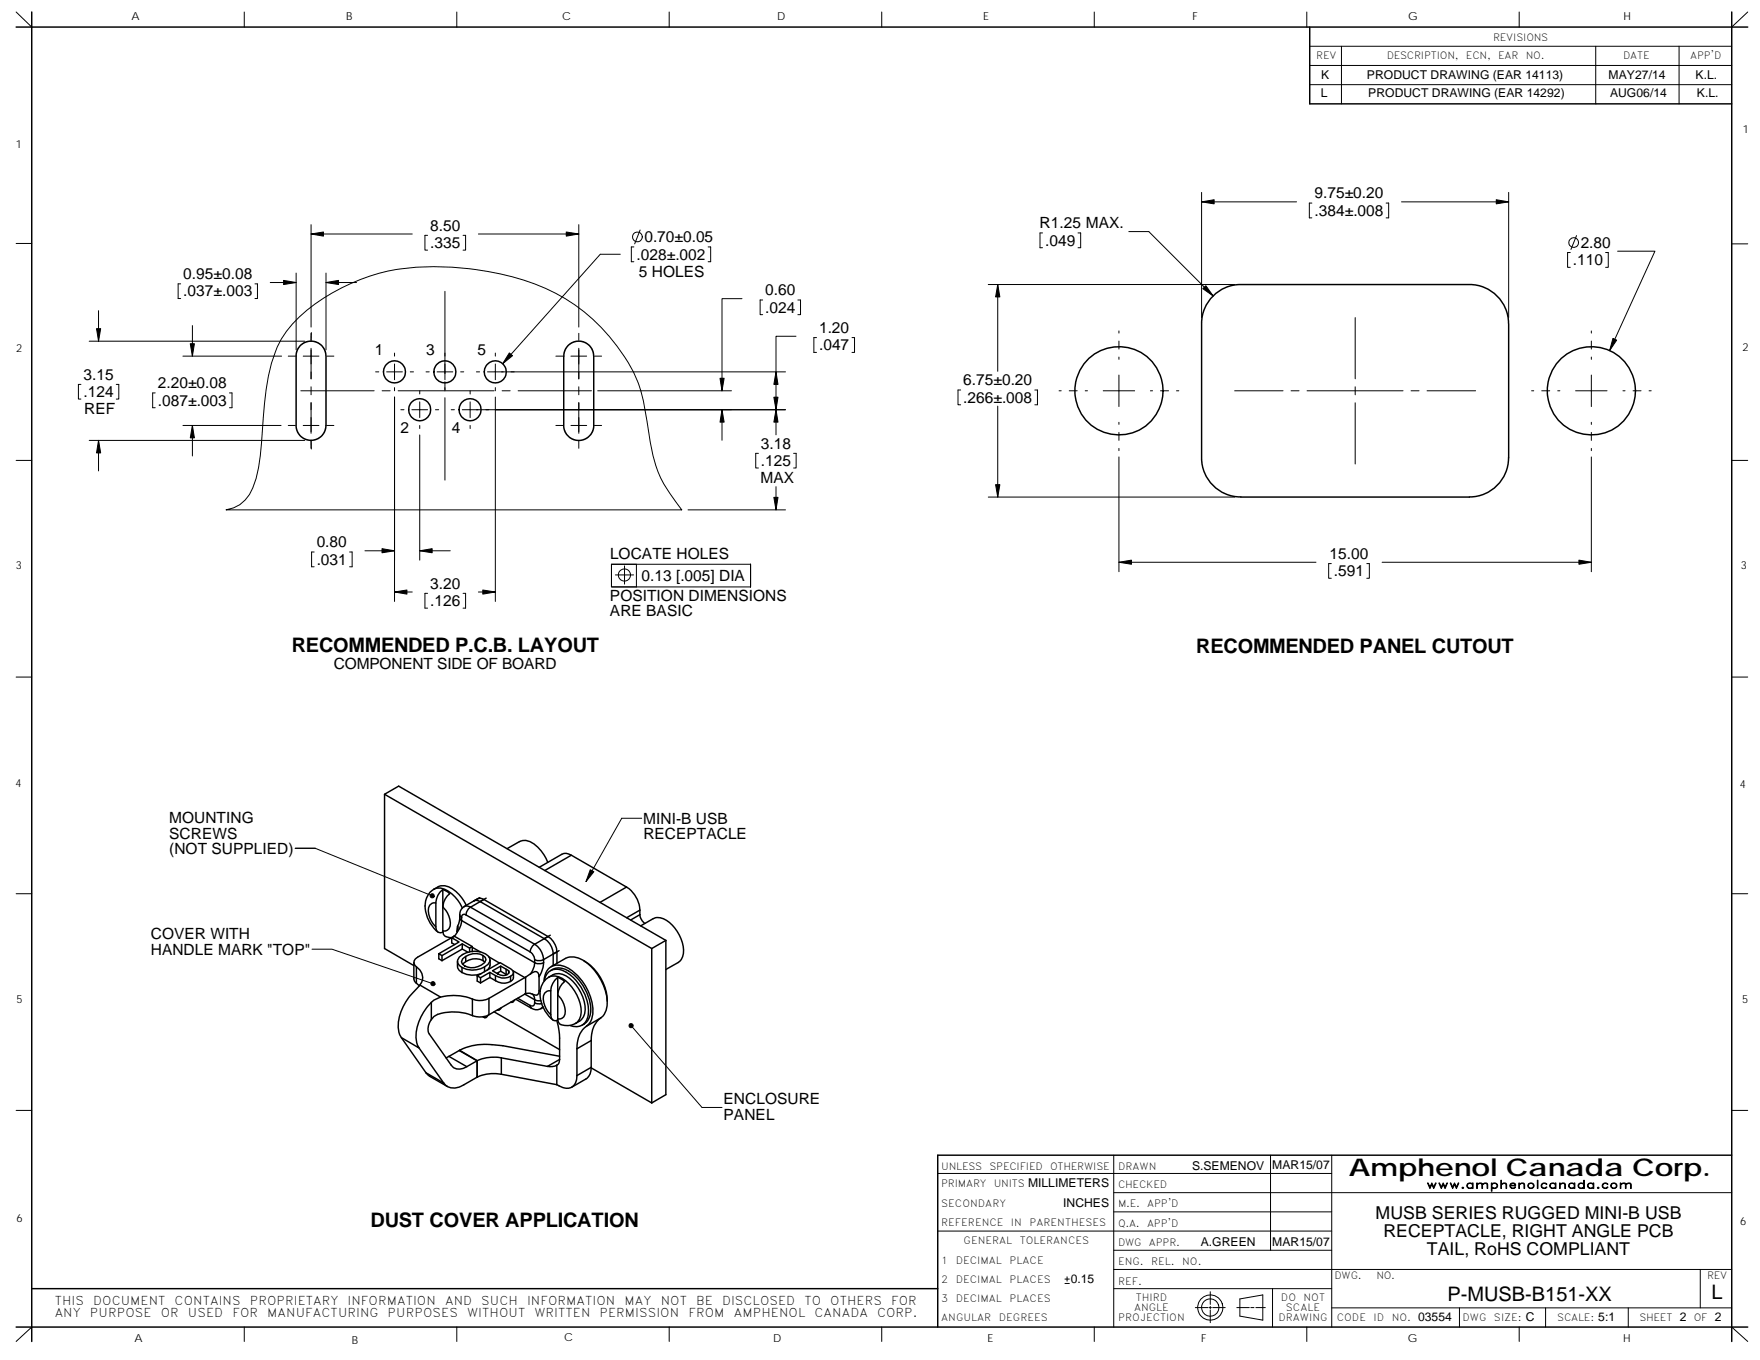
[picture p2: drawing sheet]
<svg xmlns="http://www.w3.org/2000/svg" width="279mm" height="216mm" viewBox="0 0 279 216" stroke-linecap="round" stroke-linejoin="round" font-family="sans-serif">
<g fill="none" stroke="#000" stroke-width=".16">
<path d="M2.6 1.9l2.4 2.4M38.8 1.9v2.4M72.5 1.9v2.4M106.2 1.9v2.4M140 1.9v2.4M173.7 1.9v2.4M207.5 1.9v2.4M207.9 13.4h67M207.9 10.4h67M207.9 7.3h67M213 7.3v9.2M241.2 1.9v2.4"/>
<path d="M253.3 7.3v9.2M266.6 7.3v9.2M277.5 1.9l-2.6 2.4M2.6 38.7h2.4M49.4 35.7v16.2M49.4 37.1h16M67.9 37.4h-.4v2.3h.4M73.5 37.4h.4v2.3h-.4M75.9 37.1h16M91.9 35.7v16.2M100.6 39.2h-.4v2.4h.4M101.6 36.5l-.8 2.2"/>
<path d="M112.4 39.2h.4v2.4h-.4M165.5 37h-.4v2.3h.4M171.1 37h.5v2.3h-.5M179.2 36.8h3.2l10.2 10.2M190.8 32h15M190.8 30.5v19.9M208.3 32.2h-.4v2.4h.4M220 32.2h.5v2.4h-.5M222.5 32h17M239.5 30.5v19.9M250.3 37.4l-.9 2.2M256.8 39.9h5.9l-7.2 15.8"/>
<path d="M274.9 38.7h2.6M14.2 54.2h34.2M15.6 49.3v4.9M28.7 45.1h-.4v2.3h.4M29 56.5h15.7M30.5 51.7v4.8M40.5 45.1h.4v2.3h-.4M42.9 44.9h4.1M45.8 56.5h1.1M47 50.9a31.4 31.4 0 0 1 24.8-8.5 40 40 0 0 1 17.9 5 29.5 29.5 0 0 1 11.5 13.2 43 43 0 0 1 2 9.1 19 19 0 0 0 4 9.9l1 1.3h-72.3a5.2 5.2 0 0 0 4.2-3.5 22.9 22.9 0 0 0 1.4-7l.2-2.1a57.7 57.7 0 0 1 1.4-10.6 14.6 14.6 0 0 1 3.9-6.8zM47 43.3v12.2M48.1 56.5h2.5"/>
<path d="M49.4 52.9v1.1M49.4 55.3v4.9M49.4 52.8v1.4M51.8 44.9h4.8M51.8 43.3v12.2M51.9 56.5h1.1M59.6 59h.5M61.4 59h2.5M62.6 56v.5M62.6 57.8v2.5M65.1 59h.5M67.6 59h.5"/>
<path d="M69.4 59h2.5M70.6 46.2v14.1M73.1 59h.5M75.6 59h.5M78.6 56v.5M78.6 57.8v2.5M88.2 56.5h1.2M90.6 56.5h2.5M91.9 52.9v1.1M91.9 55.3v4.9M94.4 56.5h1.1M98.5 40.4h-3.2l-15.5 17.3"/>
<path d="M117.8 47.4h-3.2v14.6M121.1 47.6h-.4v2.4h.4M124.7 59h-47.3M126.4 53.4h-3.2v15.6M126.7 47.6h.4v2.4h-.4M129.6 53.6h-.4v2.3h.4M135.3 53.6h.4v2.3h-.4M156.9 45.2h39.1M158.4 45.2v13.7M177.6 59.5v5M177.6 52.5v.4M177.6 54.1v1.3"/>
<path d="M177.6 56.7v.3M215.1 50.4v9.7M249.3 40.1h-.4v2.3h.4M252.6 52.5v.4M252.6 54.1v1.3M252.6 56.7v.3M252.6 59.5v5M254.9 40.1h.4v2.3h-.4M2.6 73.1h2.4M12.8 61h-.4v2.4h.4M14.2 69.9h34.2M15.6 69.9v4.9"/>
<path d="M18.5 61h.4v2.4h-.4M24.6 62.4h-.4v2.3h.4M29 67.5h15.6M30.5 67.5v4.9M36.4 62.4h.4v2.3h-.4M45.8 67.5h1.1M47.8 62h11.6M48.1 67.5h2.5M49.4 69.9v1.4M49.4 61.4v1.3M49.4 63.9v4.9M49.4 70v1.2"/>
<path d="M51.9 67.5h1.1M60.7 62h1.2M62.6 61.5v.5M62.6 63v32.5M63.2 62h15.2M63.6 65h.5M65.4 65h2.5M66.6 62v.5M66.6 63.8v2.5M66.6 67.5v.5M66.6 69v19.9M69.1 65h.5"/>
<path d="M70.6 60.6v1.4M70.6 63.1v13.1M71.6 65h.5M74.6 62v.5M74.6 63.8v2.5M74.6 67.5v.5M78.6 61.5v.5M78.6 63v32.5M79.7 62h1.3M82.3 62h11.6M88.2 67.5h1.2M90.6 67.5h2.5"/>
<path d="M91.9 61.4v1.3M91.9 63.9v4.9M91.9 70v1.2M94.4 67.5h1.1M94.9 62h21.2M114.6 65v4.9M120.4 72h-.4v2.3h.4M123.2 77.3v3.6M124.7 65h-51.3M126 72h.4v2.3h-.4M152.5 61.9h-.4v2.4h.4M156.9 78.9h39.1"/>
<path d="M158.4 64.5v14.4M164.3 61.9h.4v2.4h-.4M168.1 62h.4M169.7 62h1.3M172.3 62h.3M175.1 62h5M177.6 67v.4M177.6 68.6v1.3M177.6 71.2v.3M177.6 72.5v18.3M182.6 62h.4M184.2 62h1.3"/>
<path d="M186.8 62h.3M196 62h7.7M205 62h1.2M207.5 62h15.2M215.1 61.4v1.3M215.1 63.9v9.8M224 62h1.3M226.5 62h7.8M243.1 62h.4M244.8 62h1.2M247.3 62h.3M250.1 62h5"/>
<path d="M252.6 67v.4M252.6 68.6v1.3M252.6 71.2v.3M252.6 72.5v18.3M257.6 62h.4M259.2 62h1.3M261.8 62h.3M274.9 73.1h2.6M49.9 87.6h-.4v2.4h.4M55.5 87.6h.4v2.4h-.4M57.9 87.4h4.7M62.6 94h2.8"/>
<path d="M66.6 87.4h4.9M67.9 94.2h-.4v2.3h.4M73.5 94.2h.4v2.3h-.4M75.9 94h2.7M97.1 89.6h22v3.6h-22zM97.1 89.6v3.6h3.9v-3.6M97.7 91.3h2.9M99.1 89.8v2.9M109.2 80.9h15.5M177.6 89.3h31.3M211.3 89.5h-.4v2.3h.4M217 89.5h.4v2.3h-.4"/>
<path d="M219.4 89.3h33.2M2.6 107.5h2.4M274.9 107.5h2.6M50.1 134.7h-3.2h3.1l18.6 7.5M101.9 129.9h-3.2l-5.7 10.1M2.6 141.9h2.4M49.5 150.7h3.2l16 5.5M274.9 141.9h2.6M2.6 176.3h2.4M100.2 162.8l11.2 13h3.2M274.9 176.3h2.6M148.9 195.4h62.5"/>
<path d="M148.9 186.3h62.5M176.8 198.5h34.6M176.8 189.3h98.1M176.8 192.4h34.6M176.8 183.4v27.3M201.7 183.4v15.1M211.4 183.4v27.3M5 210.7l-2.4 2.3M38.8 210.7v2.3M72.5 210.7v2.3M106.2 210.7v2.3M140 210.7v2.3"/>
<path d="M169.1 203.8h.7M169.1 203.1h.7M169.4 202.7v.7M173.7 210.7v2.3M176.8 201.5h98.1M176.8 204.6h34.6M189.8 207.6h2M191.9 207.6h.4M192.1 208v2M192.1 205.1v2M192.1 207.4v.4M192.5 207.6h2"/>
<path d="M196.3 207.6h2M196.8 206.2l3.7-.6v4l-3.7-.7zM198.6 207.6h.5M199.4 207.6h1.5M202 204.6v6.1M207.5 210.7v2.3M211.4 207.6h63.5M231.7 207.6v3.1M241.2 210.7v2.3M245.4 207.6v3.1M258.5 207.6v3.1M269.9 201.5v6.1"/>
<path d="M274.9 210.7l2.6 2.3"/>
<circle cx="101.2" cy="37.6" r=".78"/>
<circle cx="249.8" cy="38.5" r=".77"/>
<circle cx="99.1" cy="91.3" r=".97"/>
<circle cx="192.1" cy="207.6" r="1.38"/>
<circle cx="192.1" cy="207.6" r="2"/>
</g>
<g fill="none" stroke="#000" stroke-width=".23">
<path d="M2.6 4.3h274.9M5 1.9v211.1M207.9 4.3v12.2h67M274.9 1.9v211.1M90.3 54.8l.4-.4 .7-.2 1.2 .1 1 .6 .4 .6 .2 .7v11.8l-.3 .8-.6 .6-.4 .3-.7 .2-1-.1-.8-.4-.7-.8-.2-.8v-11.6l.3-.8zM51.8 67.5l-.1-11.4-.3-.9-.7-.7-.9-.3h-.9l-.7 .2-.6 .5-.4 .6-.2 .7v11.8l.4 .9 .6 .6 .9 .4h.8l.8-.3 .6-.4 .5-.9 .1-.8M239.5 72.7a6.2 6.2 0 0 1-6.2 6.2h-36.3a6.2 6.2 0 0 1-6.2-6.2v-21.3a6.2 6.2 0 0 1 6.2-6.2h36.3a6.2 6.2 0 0 1 6.2 6.2v21.3M61 126.1v24.5l4.7 2.7M80.5 134.7l2-1.1a2.18 2.18 0 0 1 2.6 .6 6.7 6.7 0 0 1 1.9 2.7M85.6 137.7l3.6-2.1a1.42 1.42 0 0 1 1.5 .2l8.8 5M90.7 135.8l-4.2 2.4M65.7 152.8v2.6l.1 .3 .3 .4"/>
<path d="M66.1 153.5v2.6M66.1 156.1l.5 .4M66.1 153.5a1.95 1.95 0 0 1 .6 2.9M66.7 156.4l3.2 1.9M66.7 156.4l-.3 .3a8.6 8.6 0 0 0-3.1 6.8l.2 .8 .2 .4 2.8 1.7a5 5 0 0 1 .2-4.6 8.6 8.6 0 0 1 1.8-2.7M68.5 159.1v2.8M68.9 141.2a3.4 3.4 0 0 0-1.2 4.2l.8 1.4 1 1.1M68.9 141.2a2.74 2.74 0 0 1 3.1 1 6.2 6.2 0 0 1 1.4 2M68.9 141.2a2.38 2.38 0 0 1 3.2 .1 6.6 6.6 0 0 1 1.9 2.4M69.2 143.3v3.9M69.7 151.4v.8l.5 .3M69.9 158.3l-1 .5-.4 .3"/>
<path d="M69.9 158.3a8.3 8.3 0 0 1 5.1 .3M70.2 151.7v.8M70.3 147.8a1.03 1.03 0 0 0 1.2-1.2 4.7 4.7 0 0 0-1.2-2.7 2.81 2.81 0 0 1 1.1-2l-1.1-.7a2.81 2.81 0 0 0-1.1 2.1 1.04 1.04 0 0 0-1.2 1.3 4.5 4.5 0 0 0 1.2 2.6l.1 .5 .3 .3 .3 .1 .4-.1M70.3 141.2v6.6M70.3 147.8a.81 .81 0 0 0 .5 .9M70.8 148.7l.9 .1M71.7 148.9v.8l.5 .2M71.7 148.9l.4-.3 2.9 1.7-.5 .2-1.1-.7-3.2 1.9-.5-.3 3.2-1.9zM72 148.7l-5.7 3.3a.85 .85 0 0 0-.6 .7 .85 .85 0 0 0 .4 .8M72 148.7h.1M72.6 147.9l.1-.9-.1 .9M72.6 147.9l-.3 .6-.3 .2"/>
<path d="M72.6 152.6a1.43 1.43 0 0 0 .7 1.8M72.9 151.9a3.6 3.6 0 0 1 4.6-.1l.3 .4a1.63 1.63 0 0 1-1.5 1.6 3 3 0 0 1-3.7-1v-.4zM73 145.2l.3 .4M73 145.7l.3 .4M73 145.7l-.4 1.4M73 145.2v.5M73.3 146.1l-.2 1-.5 .8M73.3 146.1l11.6 6.7M73.3 145.6v.5M73.3 153.6v.8M73.3 154.4a3.7 3.7 0 0 0 3.1 .2M73.4 149.8v.9"/>
<path d="M73.4 150.7l-3.2 1.8M73.4 150.7l.9 .5M73.4 152.2a2.64 2.64 0 0 1 3.6-.2l.2 .4a2.4 2.4 0 0 1-2.5 1.2 1.52 1.52 0 0 1-1.4-.9zM73.7 143.9a1.38 1.38 0 0 0-.7 1.3M73.9 152.7l-.5 .4M73.9 151.8v.9M74 145.2a.42 .42 0 0 0-.5 0 .42 .42 0 0 0-.2 .4M74 145.2l10.2 5.9M74.5 150.5v.6M74.7 144l2.1-1.2 10.2 5.9a3.1 3.1 0 0 1 1.4 2.4l-2.1 1.2v.5M74.7 144l-.5 .5-.2 .7M74.7 144l10.2 5.9"/>
<path d="M75 150.3v.8M75 150.4l1.2 .7M75 158.6v2.6M75.8 154.9v.8l.5 .3M75.8 154.9l3.6-2.1a5.4 5.4 0 0 1 2.1 1.4 .92 .92 0 0 1-.9 1 2.31 2.31 0 0 1-1.9-.3l-.9-.5-1.5 .8zM76.2 142.5l-1 .5a1 1 0 0 1 1 .1M76.2 143.1l10.2 5.9a2.96 2.96 0 0 1 1.4 2.4M76.3 155.2v.8M76.7 152.5l.3 .2M76.7 152.5a2.77 2.77 0 0 0-2.8 .2M76.7 151.7v.8M76.8 142.8a1 1 0 0 0-1-.1l-2.1 1.2a1.04 1.04 0 0 1 1 .1"/>
<path d="M76.9 153.5v.8M77.2 142.6l-1 .5M77.6 151.9l1.7 1M77.6 158.5v2.6l-1.1 .3h-.8l-.7-.2M77.6 158.5l-.6 .2-.9 .1-1.1-.2M77.8 154.4v.8M77.8 153.2v.2l-.5 .6M77.8 155.2l-1.5 .8M77.8 155.2l.9 .5M77.8 152.4v.8M78.2 154.1l1.3-.7a2.61 2.61 0 0 1 1.3 .9 .94 .94 0 0 1-1.4 .5zM78.7 154.9v.8"/>
<path d="M78.7 155.7a2.31 2.31 0 0 0 2.3 .1M79.5 153.4v.8M79.5 154.2l-.6 .3M79.5 154.2l.8 .5M79.6 160h-.1a.38 .38 0 0 1-.5 .3M80.3 153.9v.8M80.3 154.7h.2M80.8 154.1v.4M81 155v.8M81.4 154.1l1.9 1.1M81.5 155.2v.2l-.5 .4M81.5 154.4v.8"/>
<path d="M81.7 158.7l-.3 .4h-.2M81.9 158.6l2.5 1.5M82.2 158.5l2 1.1M83.3 157.8l-5.7 3.3M83.3 155.2l-5.7 3.3M83.3 157.8l1.6 .9v.5M83.4 157.8h-.1M83.4 155.1l-.1 .1M83.4 155.1v2.7M84.2 159.6l.2 .5M84.2 154.6l-.8 .5M84.5 157.8l.3 .4 .1 .5 .5 .2h.5"/>
<path d="M84.9 159.2l-.1 .4-.2 .1-.4-.1M84.9 152.3v.5M84.9 152.8l.7 .2 .7-.2M84.9 149.9a3.1 3.1 0 0 1 1.4 2.4l-.7 .2a.62 .62 0 0 1-.8-.6l-.6-.8M84.9 149.9l-.5 .5-.2 .7M84.9 152.8l-.2 1-.5 .8M84.9 159.2l.4 .2 .7-.1M85.6 155.1v2.2M85.6 157.3l-.2 .5-.2 .2-.5-.1a1.47 1.47 0 0 0-1.3-.1M85.6 157.3l.2 .1M86.2 159.8l-.3 .3 .3-.2M86.3 152.8l-.2 1-.5 1.3a.76 .76 0 0 0-.4-.8 .95 .95 0 0 0-1 .3"/>
<path d="M86.4 155.7a2.28 2.28 0 0 1 2.9-2.4 7.9 7.9 0 0 1 4.7 8.2l-.3 .7-.6 .7M86.4 155.6a1.97 1.97 0 0 1 2.9-1.5 7.5 7.5 0 0 1 4.1 7 1.99 1.99 0 0 1-2.9 1.7M87.1 155.1a3.4 3.4 0 0 0-1.1 4.2l.7 1.5 1 1.1M87.1 155.1a2.34 2.34 0 0 1 3 0 6.6 6.6 0 0 1 2.7 5.7 2.35 2.35 0 0 1-1.4 1.7 2.17 2.17 0 0 0 .9-2.2 6.6 6.6 0 0 0-3.5-5.2l-.8-.2zM87.4 148.5l-2.5 1.4M87.4 154.1a2.59 2.59 0 0 1 3.4 .4 7.8 7.8 0 0 1 3 6.3 2.23 2.23 0 0 1-1.4 2M87.4 157.3v3.8M87.5 153.5l2.3-1.4a2.89 2.89 0 0 1 2.8 .4 8.5 8.5 0 0 1 3.8 7.2l-.2 .9-.5 .7-.3 .3M87.8 151.4v1.9M88.4 151.1v1.8M88.5 155.2v6.6M88.8 150.9l-1 .5"/>
<path d="M92.7 152.5a7.7 7.7 0 0 1 3.7 6.4M99.5 140.8a4.6 4.6 0 0 1 2.1 3.7M99.5 140.8l-4.2 2.5M101.6 145.2l-1.5 .8M101.6 145.2a1.92 1.92 0 0 0 .8 1.4M101.6 144.5l-2.1 1.2M101.6 144.5v.7M101.7 147l2-1.2a2.32 2.32 0 0 1 2.5 .6 6.3 6.3 0 0 1 2.3 4.7l-.1 .8-.4 .6-2.3 1.4M103.5 150.6v24.5M105.7 149.3l-42.4-24.5-2.3 1.3 42.5 24.5M105.7 149.3v24.5l-2.2 1.3M105.7 149.3l-2.2 1.3"/>
<path d="M63.7 164.7l3.9 5.6M66.5 166.4l3.9 5.5M67.6 170.3l.6 .6 2.8 1.6M67.6 170.3l2.8 1.6M68.5 161.9l-.4 .6a1.95 1.95 0 0 0 0 1.6l3.5 5a1.72 1.72 0 0 0 2.5 .2M71.3 167.7l-.5 .2M71.3 167.7l2.8 1.6M71.3 167.7l1.6-.9 2.8 1.6M73 166.7l2.8 1.7M73 166.7v.1M73 166.7a9.1 9.1 0 0 1 5.1-.9l1.7 .2 9 1.7M74.1 169.3l1.6-.9v2.6a7.7 7.7 0 0 1-3.5 1.7 1.85 1.85 0 0 1-1.8-.8"/>
<path d="M75 161.2a8 8 0 0 0-5.6-.1l-.5 .3-.4 .5M75.7 171h.1M75.8 168.4v2.6M76.7 161.4l.2 .1M77.4 161.2l-.3 .4-.3-.2M78.4 160.6l10.4 6M79.6 167.9l7.3 1.4M79.6 167.9a6.5 6.5 0 0 0-3.8 .5M79.6 170.5a6.3 6.3 0 0 0-3.8 .5M79.6 170.5l8.8 1.7M79.6 167.9v2.6M84.4 160.1a1.4 1.4 0 0 0 1.5 0"/>
<path d="M88.4 162l.4 2.2v4M88.4 169.1v3.1M88.4 169.1a2.31 2.31 0 0 1-1.5 .2M88.5 161.8a1.03 1.03 0 0 0 1.2-1.3 4.6 4.6 0 0 0-1.2-2.7 2.93 2.93 0 0 1 1.2-2l-1.2-.6a2.82 2.82 0 0 0-1.1 2.1 1.06 1.06 0 0 0-1.2 1.2 4.6 4.6 0 0 0 1.2 2.7l.1 .5 .3 .3 .4 .1 .3-.2M88.5 161.8a.85 .85 0 0 0 .5 .8M88.8 168.2v.1a.77 .77 0 0 1-.4 .8M88.8 168.2l-1.9 1.1M91.4 162.5a2.73 2.73 0 0 1-2.4 .1M91.6 166.5v4.3M91.6 170.8a1.72 1.72 0 0 1-.8 1.8 1.72 1.72 0 0 1-2-.2l-.4-.2M93.1 162.9a4.1 4.1 0 0 0-1.5 3.6M93.9 165.2l-2.3 1.3"/>
<path d="M93.9 169.4l-2.3 1.4M93.9 169.5l9.6 5.6M93.9 165.2v4.2M93.9 169.4a2.02 2.02 0 0 1-.9 1.9l-2.2 1.3M95.4 161.6l-2.3 1.3M95.4 161.6a4.1 4.1 0 0 0-1.5 3.6M274.9 183.4h-126v27.3M2.6 210.7h274.9M5 204.6h143.9"/>
<circle cx="62.6" cy="59" r="1.75"/>
<circle cx="70.6" cy="59" r="1.75"/>
<circle cx="78.6" cy="59" r="1.75"/>
<circle cx="66.6" cy="65" r="1.75"/>
<circle cx="74.6" cy="65" r="1.75"/>
<circle cx="177.6" cy="62" r="7"/>
<circle cx="252.6" cy="62" r="7"/>
</g>
<g fill="#000" stroke="#000" stroke-width=".16">
<path d="M49.4 37.1l2-.3v.7z" fill-rule="evenodd"/>
<path d="M89.9 36.8l2 .3-2 .4z" fill-rule="evenodd"/>
<path d="M190.8 32l1.9-.3v.7z" fill-rule="evenodd"/>
<path d="M237.5 31.7l2 .3-2 .4z" fill-rule="evenodd"/>
<path d="M15.3 52.2h.7l-.4 2z" fill-rule="evenodd"/>
<path d="M30.2 54.6h.7l-.4 1.9z" fill-rule="evenodd"/>
<path d="M45 44.5l2 .4-2 .3z" fill-rule="evenodd"/>
<path d="M51.8 44.9l1.9-.4v.7z" fill-rule="evenodd"/>
<path d="M80.9 56l.5 .5-1.6 1.2z" fill-rule="evenodd"/>
<path d="M123.2 59l.3 2h-.6z" fill-rule="evenodd"/>
<path d="M158.4 45.2l.3 1.9h-.6z" fill-rule="evenodd"/>
<path d="M190.9 45.8l.5-.4 1.2 1.6z" fill-rule="evenodd"/>
<path d="M256.1 53.7l.5 .3-1.1 1.7z" fill-rule="evenodd"/>
<path d="M15.6 69.9l.4 2h-.7z" fill-rule="evenodd"/>
<path d="M30.5 67.5l.4 2h-.7z" fill-rule="evenodd"/>
<path d="M114.3 60h.7l-.4 2z" fill-rule="evenodd"/>
<path d="M114.6 65l.4 2h-.7z" fill-rule="evenodd"/>
<path d="M123.2 65l.3 2h-.6z" fill-rule="evenodd"/>
<path d="M122.9 63.1h.6l-.3 1.9z" fill-rule="evenodd"/>
<path d="M158.1 76.9h.6l-.3 2z" fill-rule="evenodd"/>
<path d="M62.6 94l2-.3v.6z" fill-rule="evenodd"/>
<path d="M60.6 87.1l2 .3-2 .4z" fill-rule="evenodd"/>
<path d="M66.6 87.4l2-.3v.7z" fill-rule="evenodd"/>
<path d="M76.6 93.7l2 .3-2 .3z" fill-rule="evenodd"/>
<path d="M122.9 79h.6l-.3 1.9z" fill-rule="evenodd"/>
<path d="M177.6 89.3l2-.4v.7z" fill-rule="evenodd"/>
<path d="M250.7 88.9l1.9 .4-1.9 .3z" fill-rule="evenodd"/>
<path d="M93.7 138.1l.6 .3-1.3 1.6z" fill-rule="evenodd"/>
<path d="M68.4 142l.3-.1 .2 .2v.2l-.3-.1 .3 .1a.33 .33 0 0 1-.5 .2 .33 .33 0 0 1 0-.5z" fill-rule="evenodd"/>
<path d="M68.5 155.9h.4l.1 .1v.3l-.3-.1 .3 .1a.34 .34 0 0 1-.4 .1 .34 .34 0 0 1-.1-.5z" fill-rule="evenodd"/>
<path d="M100 162.6a.33 .33 0 0 1 .5 .1 .33 .33 0 0 1-.3 .5 .33 .33 0 0 1-.3-.5l.1-.1 .2 .2z" fill-rule="evenodd"/>
</g>
<text font-size="3.9" x="214.1" y="186.7">Amphenol Canada Corp.</text>
<g font-size="3.2">
<text x="46.3" y="103.5">RECOMMENDED P.C.B. LAYOUT</text>
<text x="189.9" y="103.7">RECOMMENDED PANEL CUTOUT</text>
<text x="58.8" y="194.9">DUST COVER APPLICATION</text>
<text x="229.8" y="206.5">P-MUSB-B151-XX</text>
<text x="271.7" y="206.2">L</text>
</g>
<g font-size="2.8">
<text x="218.4" y="193.6">MUSB SERIES RUGGED MINI-B USB</text>
<text x="219.6" y="196.4">RECEPTACLE, RIGHT ANGLE PCB</text>
<text x="226.5" y="199.2">TAIL, RoHS COMPLIANT</text>
</g>
<g font-size="2.5">
<text x="208.7" y="34.2">.384±.008</text>
<text x="208.7" y="31.5">9.75±0.20</text>
<text x="68.3" y="36.6">8.50</text>
<text x="68.3" y="39.4">.335</text>
<text x="101" y="41.2">.028±.002</text>
<text x="102.3" y="38.4">0.70±0.05</text>
<text x="165" y="36.2">R1.25 MAX.</text>
<text x="165.9" y="39">.049</text>
<text x="250.9" y="39.3">2.80</text>
<text x="29.1" y="47.1">.037±.003</text>
<text x="29.1" y="44.3">0.95±0.08</text>
<text x="101.4" y="44">5 HOLES</text>
<text x="121.5" y="46.9">0.60</text>
<text x="249.7" y="42.1">.110</text>
<text x="121.5" y="49.6">.024</text>
<text x="130" y="52.8">1.20</text>
<text x="59.5" y="56.4">1</text>
<text x="67.7" y="56.4">3</text>
<text x="75.8" y="56.4">5</text>
<text x="130" y="55.6">.047</text>
<text x="13.3" y="60.3">3.15</text>
<text x="13.3" y="63">.124</text>
<text x="13.4" y="65.7">REF</text>
<text x="25.1" y="64.4">.087±.003</text>
<text x="25.1" y="61.6">2.20±0.08</text>
<text x="152.9" y="61.2">6.75±0.20</text>
<text x="152.9" y="63.9">.266±.008</text>
<text x="63.6" y="68.8">2</text>
<text x="71.7" y="68.8">4</text>
<text x="120.8" y="71.2">3.18</text>
<text x="120.7" y="76.7">MAX</text>
<text x="120.8" y="74">.125</text>
<text x="50.3" y="89.6">.031</text>
<text x="50.3" y="86.9">0.80</text>
<text x="96.8" y="88.8">LOCATE HOLES</text>
<text x="211.1" y="88.7">15.00</text>
<text x="68.3" y="93.4">3.20</text>
<text x="96.8" y="95.3">POSITION DIMENSIONS</text>
<text x="101.9" y="92.2">0.13 [.005] DIA</text>
<text x="211.8" y="91.5">.591</text>
<text x="68.3" y="96.2">.126</text>
<text x="96.8" y="97.8">ARE BASIC</text>
<text x="53" y="106.2">COMPONENT SIDE OF BOARD</text>
<text x="26.9" y="130.7">MOUNTING</text>
<text x="102.1" y="130.7">MINI-B USB</text>
<text x="26.9" y="133.1">SCREWS</text>
<text x="26.9" y="135.6">(NOT SUPPLIED)</text>
<text x="102.1" y="133.2">RECEPTACLE</text>
<text x="23.9" y="149.1">COVER WITH</text>
<text x="23.9" y="151.6">HANDLE MARK &quot;TOP&quot;</text>
<text x="114.9" y="175.3">ENCLOSURE</text>
<text x="114.9" y="177.7">PANEL</text>
</g>
<g font-size="1.9">
<text x="209.7" y="15.4">L</text>
<text x="209.8" y="12.5">K</text>
<text x="217" y="12.5">PRODUCT DRAWING (EAR 14113)</text>
<text x="217.2" y="15.4">PRODUCT DRAWING (EAR 14292)</text>
<text x="255.4" y="12.5">MAY27/14</text>
<text x="255.6" y="15.4">AUG06/14</text>
<text x="269.2" y="12.5">K.L.</text>
<text x="269.4" y="15.4">K.L.</text>
<text x="189.2" y="185.7">S.SEMENOV</text>
<text x="202" y="185.6">MAR15/07</text>
<text x="163.2" y="188.5">MILLIMETERS</text>
<text x="168.8" y="191.6">INCHES</text>
<text x="190.6" y="197.9">A.GREEN</text>
<text x="202" y="197.9">MAR15/07</text>
<text x="170" y="203.7">0.15</text>
<text x="8.7" y="209.1">ANY</text>
<text x="8.7" y="207.2">THIS</text>
<text x="14.3" y="209.1">PURPOSE</text>
<text x="14.8" y="207.2">DOCUMENT</text>
<text x="25.5" y="209.1">OR</text>
<text x="27.7" y="207.2">CONTAINS</text>
<text x="29.8" y="209.1">USED</text>
<text x="36.9" y="209.1">FOR</text>
<text x="39.6" y="207.2">PROPRIETARY</text>
<text x="42.4" y="209.1">MANUFACTURING</text>
<text x="55.2" y="207.2">INFORMATION</text>
<text x="61.5" y="209.1">PURPOSES</text>
<text x="70.7" y="207.2">AND</text>
<text x="74.1" y="209.1">WITHOUT</text>
<text x="76.4" y="207.2">SUCH</text>
<text x="83.7" y="207.2">INFORMATION</text>
<text x="84.8" y="209.1">WRITTEN</text>
<text x="95.2" y="209.1">PERMISSION</text>
<text x="99.1" y="207.2">MAY</text>
<text x="104.9" y="207.2">NOT</text>
<text x="109.3" y="209.1">FROM</text>
<text x="110.5" y="207.2">BE</text>
<text x="114.6" y="207.2">DISCLOSED</text>
<text x="116.5" y="209.1">AMPHENOL</text>
<text x="127.7" y="207.2">TO</text>
<text x="129.3" y="209.1">CANADA</text>
<text x="131.8" y="207.2">OTHERS</text>
<text x="139.2" y="209.1">CORP.</text>
<text x="141.5" y="207.2">FOR</text>
<text x="225.1" y="209.7">03554</text>
<text x="242.2" y="209.7">C</text>
<text x="253.7" y="209.7">5:1</text>
<text x="266.7" y="209.7">2</text>
<text x="272.2" y="209.7">2</text>
</g>
<g font-size="1.8">
<text x="20.9" y="3.2">A</text>
<text x="54.9" y="3.2">B</text>
<text x="89.3" y="3.2">C</text>
<text x="123.4" y="3.2">D</text>
<text x="156.1" y="3.2">E</text>
<text x="189.3" y="3.2">F</text>
<text x="223.5" y="3.2">G</text>
<text x="257.7" y="3.2">H</text>
<text x="2.5" y="23.5">1</text>
<text x="276.7" y="21.1">1</text>
<text x="2.6" y="55.9">2</text>
<text x="276.6" y="55.8">2</text>
<text x="2.5" y="90.3">3</text>
<text x="276.4" y="90.4">3</text>
<text x="2.5" y="125">4</text>
<text x="276.2" y="125.1">4</text>
<text x="2.6" y="159.2">5</text>
<text x="276.6" y="159.3">5</text>
<text x="226.4" y="188.7">www.amphenolcanada.com</text>
<text x="2.6" y="194">6</text>
<text x="276.3" y="194.5">6</text>
<text x="21.4" y="213">A</text>
<text x="55.9" y="213.3">B</text>
<text x="89.6" y="212.9">C</text>
<text x="122.7" y="213.1">D</text>
<text x="156.8" y="213.1">E</text>
<text x="190.7" y="213.1">F</text>
<text x="223.5" y="213.1">G</text>
<text x="257.7" y="213.1">H</text>
</g>
<g font-size="1.6">
<text x="209" y="9.4">REV</text>
<text x="220.1" y="9.4">DESCRIPTION,</text>
<text x="232.7" y="9.4">ECN,</text>
<text x="237" y="6.5">REVISIONS</text>
<text x="237.8" y="9.4">EAR</text>
<text x="242.2" y="9.4">NO.</text>
<text x="257.7" y="9.4">DATE</text>
<text x="268.3" y="9.4">APP'D</text>
<text x="149.4" y="185.7">UNLESS</text>
<text x="157.1" y="185.7">SPECIFIED</text>
<text x="166.7" y="185.7">OTHERWISE</text>
<text x="177.5" y="185.7">DRAWN</text>
<text x="149.4" y="188.5">PRIMARY</text>
<text x="149.4" y="191.5">SECONDARY</text>
<text x="157.8" y="188.5">UNITS</text>
<text x="177.5" y="188.7">CHECKED</text>
<text x="177.5" y="191.5">M.E.</text>
<text x="182.1" y="191.5">APP'D</text>
<text x="149.4" y="194.7">REFERENCE</text>
<text x="153" y="197.5">GENERAL</text>
<text x="160.5" y="194.7">IN</text>
<text x="161.9" y="197.5">TOLERANCES</text>
<text x="163.4" y="194.7">PARENTHESES</text>
<text x="177.5" y="194.7">Q.A.</text>
<text x="177.5" y="197.9">DWG</text>
<text x="182.1" y="194.7">APP'D</text>
<text x="182.4" y="197.9">APPR.</text>
<text x="149.4" y="203.7">2</text>
<text x="149.4" y="200.7">1</text>
<text x="151.7" y="203.7">DECIMAL</text>
<text x="151.7" y="200.7">DECIMAL</text>
<text x="160.2" y="203.7">PLACES</text>
<text x="160.2" y="200.7">PLACE</text>
<text x="177.5" y="200.8">ENG.</text>
<text x="177.5" y="203.9">REF.</text>
<text x="182.8" y="200.8">REL.</text>
<text x="187.7" y="200.8">NO.</text>
<text x="211.9" y="203">DWG.</text>
<text x="218.5" y="203">NO.</text>
<text x="271" y="203">REV</text>
<text x="149.4" y="209.7">ANGULAR</text>
<text x="149.4" y="206.7">3</text>
<text x="151.7" y="206.7">DECIMAL</text>
<text x="158.6" y="209.7">DEGREES</text>
<text x="160.2" y="206.7">PLACES</text>
<text x="177.5" y="209.7">PROJECTION</text>
<text x="180" y="208.1">ANGLE</text>
<text x="180.3" y="206.5">THIRD</text>
<text x="202.9" y="209.7">DRAWING</text>
<text x="203.3" y="206.5">DO</text>
<text x="204.1" y="208.1">SCALE</text>
<text x="206.9" y="206.5">NOT</text>
<text x="212.2" y="209.7">CODE</text>
<text x="218.1" y="209.7">ID</text>
<text x="220.9" y="209.7">NO.</text>
<text x="232.2" y="209.7">DWG</text>
<text x="237.2" y="209.7">SIZE:</text>
<text x="247.2" y="209.7">SCALE:</text>
<text x="260.2" y="209.7">SHEET</text>
<text x="268.9" y="209.7">OF</text>
</g>
</svg>
